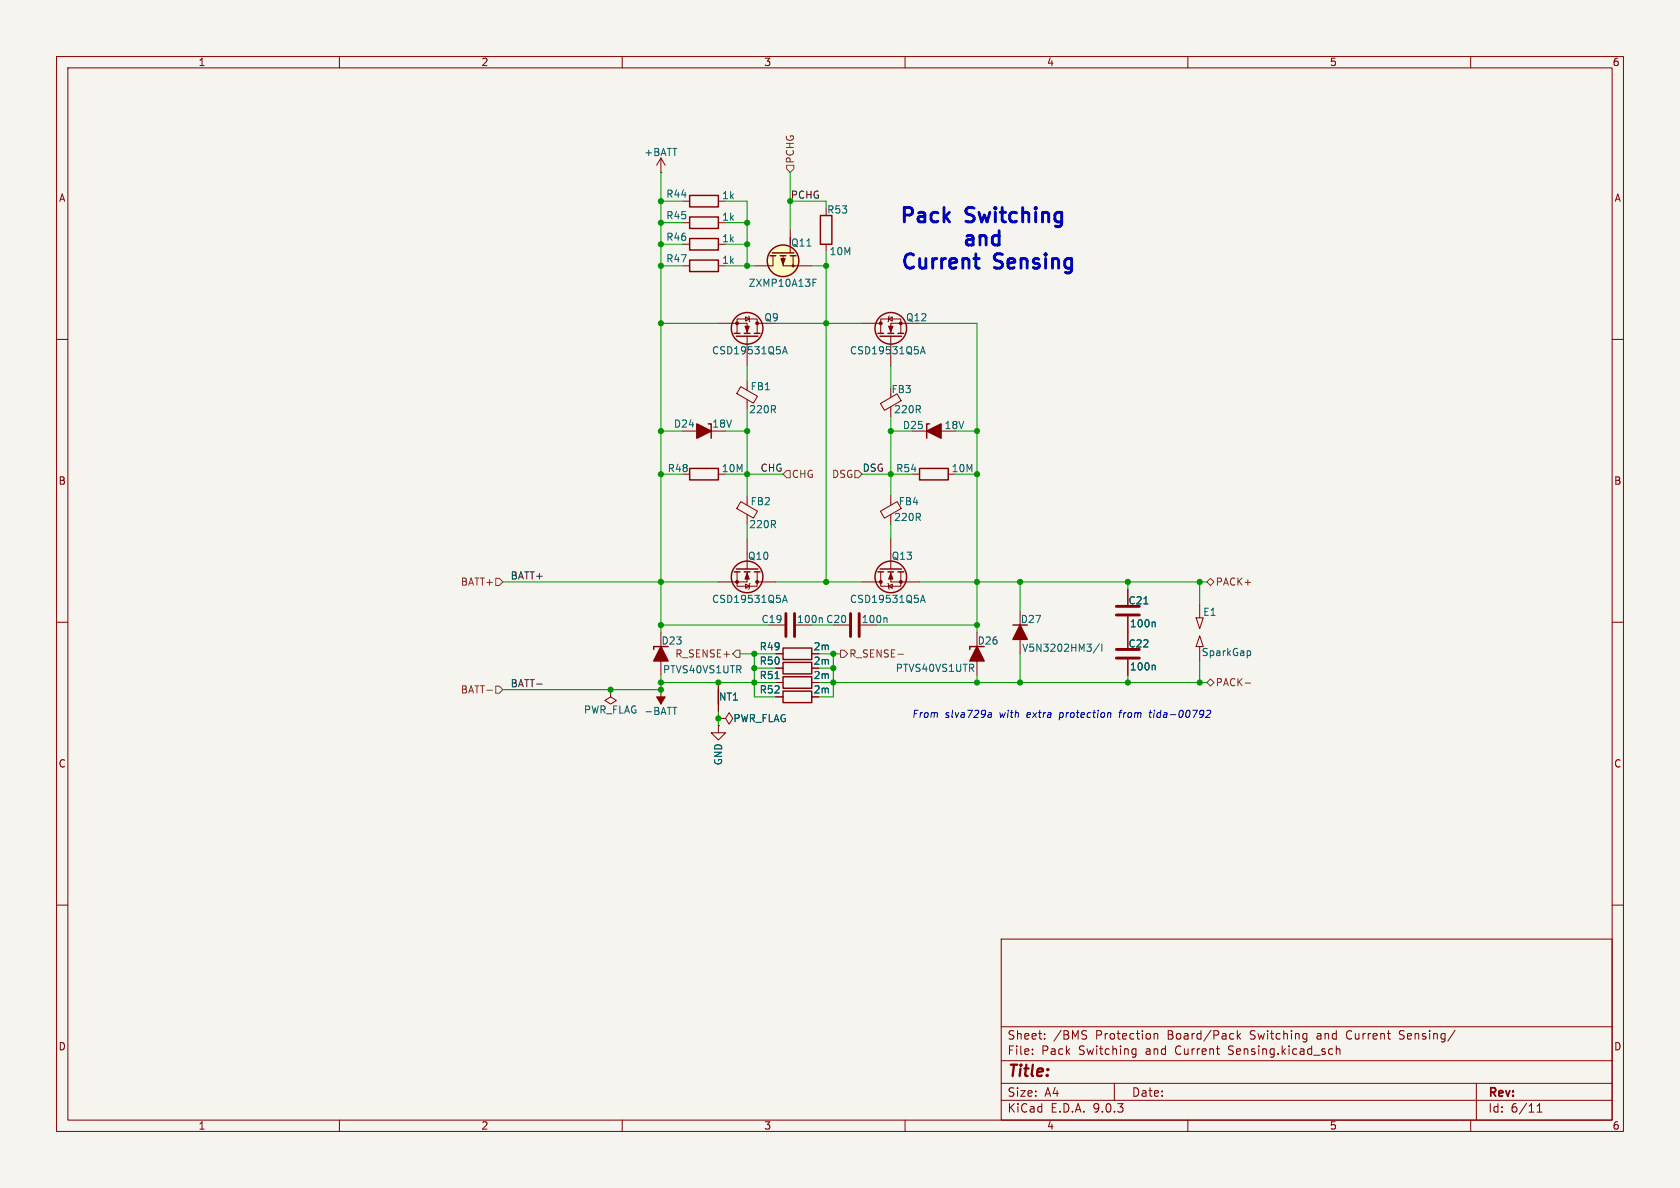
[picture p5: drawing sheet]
<svg xmlns="http://www.w3.org/2000/svg" width="297mm" height="210mm" viewBox="0 0 297 210" stroke-linecap="round" stroke-linejoin="round" font-family="sans-serif">
<path d="M0 0h297v210h-297z" fill="#f5f4ef" stroke="#f5f4ef" stroke-width=".18"/>
<g fill="none" stroke="#840000" stroke-width=".18">
<path d="M10 10h277v190h-277zM12 12h273v186h-273zM60 10v2M110 10v2M160 10v2M210 10v2M260 10v2M116.8 30.5h.1M116.8 27.9v2.6M116.8 27.9l-.7 1.3M116.8 27.9l.8 1.3M120.6 39.4h1.3"/>
<path d="M120.6 35.6h1.3M127 39.4h1.3M127 35.6h1.3M120.6 47h1.3M120.6 43.2h1.3M127 57.2h5.1v1.7M127 47h1.3M127 43.2h1.3M130.3 58.9v-2.5h3.6v2.5M131.8 56l.7 .4-.7 .4zM132.1 59.4v5.4M132.3 55.9l.2 .1v.8l.1 .1"/>
<path d="M133.9 57.2h.7M136.7 45.2v1.8h-3.4M138.4 45.2v1.8h5.1M139.7 40.6v4.1M140.2 45.2v1.8M146 43.2v1.3M152.4 57.2h3.3M155.7 58.9v-2.5h3.6v2.5M157.1 56.4l.6-.4v.8zM157.2 55.9l-.1 .1v.8l-.1 .1M157.5 59.4v5.4M160 57.2h-2.5v1.7"/>
<path d="M10 60h2M120.6 76.2h5.1M131 68.4l2.9 1.7-.7 1.2-2.9-1.7zM132.1 67.3v1.7M132.1 70.6v1.8M155.7 71.3l2.9-1.7 .7 1.2-2.9 1.7zM161.3 76.2h7.6M285 60h2M120.6 83.8h1.3M127 83.8h1.3M131 88.7l2.9 1.7-.7 1.2-2.9-1.7zM132.1 87.6v1.7"/>
<path d="M132.1 91v1.7M132.1 95.3v5.3M155.7 90.4l2.9-1.7 .7 1.2-2.9 1.7zM157.5 87.6v1.7M157.5 95.3v5.3M161.3 83.8h1.3M167.6 83.8h1.3M10 110h2M116.8 111.8v7.6M130.3 101.1v2.5h3.6v-2.5M131.8 103.3l.7 .3-.7 .4zM132.1 101.1v1.8h-5.1"/>
<path d="M132.6 103.1l-.1 .2v.7l-.2 .1M133.9 102.9h3.3M135.9 110.5h2.8M137.2 118.1h1.2M137.2 115.6h1.2M147.3 110.5h2.8M152.4 102.9h3.3M155.7 101.1v2.5h3.6v-2.5M157 103.1l.1 .2v.7l.1 .1M157.1 103.6l.6-.3v.7zM157.5 101.1v1.8h5.1M172.7 111.8v7.6"/>
<path d="M180.3 108v7.6M199.4 104.1v2.8M199.4 109v5.6M199.4 116.6v2.8M211.5 109.2h1.2l-.6 1.9zM212.1 112.4l.6 1.9h-1.2zM212.1 106.7v2.5M285 110h2M107.9 121.9v1.3l1.1 .6-1.1 .7-1-.7 1-.6M107.9 121.9h.1M116.8 121.9h.1M116.8 121.9v2.6"/>
<path d="M127 128.3v1.2h1.3l-1.3 1.3-1.3-1.3h1.3M127 128.3h.1M127 127h1.3l.6-1 .6 1-.6 1-.6-1M127 127h.1M127 120.7v5M137.2 123.2h1.2M137.2 120.7h1.2M10 160h2M177 166h108v32h-108zM285 160h2M60 198v2M110 198v2"/>
<path d="M160 198v2M177 194.5h108M177 191.5h108M177 187.5h108M177 181.5h108M182.5 186.3v.1M182.5 185.5v.1M184.7 183.6v.1M184.7 182.8v.1M191.9 182.2l.2 .1M192 183.1l.1 .2-.1 .3M197 191.5v3"/>
<path d="M200.2 186.3h.6M200.2 185.5h.6M200.8 185.4v1.2l-.3 .3-.3-.1M204 182.7v1M204 182.8l.2-.1 .4 .1 .1 .9M210 198v2M218 182.7l.1 .1M218.1 183.6l-.1 .1M218.7 182.2v1.5M218.9 183.1l.4 .6M219.3 182.7l-.6 .6M230.6 182.7l.4 .1"/>
<path d="M231 182.7v1.2l-.3 .3M231 183.6l-.4 .1M235.5 185.4l.1 .1M235.6 186.3l-.1 .1M236.2 185.5l.3-.1 .3 .1 .1 .9M236.2 184.9v1.5M247.4 183.6l.2 .1M247.5 182.3l-.1 .2 .1 .3M257.2 182.1l-1.2 2M260 198v2M261 191.5v6.5M271.7 196.6h.9"/>
<path d="M271.7 195.5l.5-.4v1.5"/>
</g>
<g fill="none" stroke="#840000" stroke-width=".25">
<path d="M121.9 38.4h5.1v2h-5.1zM121.9 34.5h5.1v2.1h-5.1zM145 38.1h2.1v5.1h-2.1zM121.9 46h5.1v2h-5.1zM121.9 42.2h5.1v2h-5.1zM129.8 58.9h1M130.2 59.4h3.8M131.6 58.9h1M133.3 58.9h1.1M136.1 45.2h1.1M136.5 44.7h3.8M137.9 45.2h1"/>
<path d="M139.7 45.2h1M155.2 58.9h1M155.6 59.4h3.8M157 58.9h1M158.7 58.9h1.1M125.2 74.9h.5v2.6M164.3 74.9h-.5v2.6M121.9 82.8h5.1v2h-5.1zM162.6 82.8h5v2h-5zM118.1 114.3h-2.5v.5M129.8 101.1h1M130.2 100.6h3.8"/>
<path d="M131.6 101.1h1M133.3 101.1h1.1M138.4 117.1h5.1v2h-5.1zM138.4 119.6h5.1v2.1h-5.1zM138.4 114.6h5.1v2h-5.1zM155.2 101.1h1M155.6 100.6h3.8M157 101.1h1M158.7 101.1h1.1M174 114.3h-2.6v.5M179.1 110.5h2.5M127 121.9v2.6"/>
<path d="M138.4 122.2h5.1v2h-5.1z"/>
<circle cx="132.1" cy="58" r="2.79"/>
<circle cx="138.4" cy="46.1" r="2.79"/>
<circle cx="157.5" cy="58" r="2.79"/>
<circle cx="132.1" cy="102" r="2.79"/>
<circle cx="157.5" cy="102" r="2.79"/>
</g>
<g fill="#840000" stroke="#840000" stroke-width=".25">
<path d="M163.8 76.2l2.6-1.3v2.6z"/>
<path d="M116.8 114.3l1.3 2.5h-2.5z"/>
<path d="M172.7 114.3l1.3 2.5h-2.6z"/>
<path d="M180.3 110.5l1.3 2.5h-2.5z"/>
<path d="M123.2 74.9l2.5 1.3-2.5 1.3z"/>
</g>
<g fill="#840000" stroke="#840000" stroke-width=".18">
<path d="M116.1 123.2h1.5l-.8 1.3z"/>
<path d="M131.7 57.7h.8l-.4 1z"/>
<path d="M157.5 101.3l.4 1.1h-.8z"/>
<path d="M132.1 101.3l.4 1.1h-.8z"/>
<path d="M138 45.7h.8l-.4 1z"/>
<path d="M157.1 57.7h.8l-.4 1z"/>
<circle cx="133.9" cy="57.1" r=".25"/>
<circle cx="130.3" cy="57.1" r=".25"/>
<circle cx="155.7" cy="102.9" r=".25"/>
<circle cx="159.3" cy="102.9" r=".25"/>
<circle cx="133.9" cy="102.9" r=".25"/>
<circle cx="130.3" cy="102.9" r=".25"/>
<circle cx="140.2" cy="47" r=".18"/>
<circle cx="155.7" cy="57.1" r=".25"/>
<circle cx="159.3" cy="57.1" r=".25"/>
</g>
<g fill="none" stroke="#006464" stroke-width=".18">
<path d="M143.7 50h.4M143.7 49.3h.6M138.3 62.6l.5-1.3 .4 1.3M138.5 62.2h.6M162.7 62.6l.4-1.3 .5 1.3M162.8 62.2h.6M137 120h.7M138.3 106.5l.5-1.3 .4 1.3M138.5 106.1h.6M156.6 109.2l.2 .2v.7M162.7 106.5l.4-1.3 .5 1.3M162.8 106.1h.6"/>
<path d="M194.4 113.8l-1.1 1.6M194.8 113.9v1.2M202.2 106.8h.7M204 117.6l.2 .2v.6M204 110l.2 .2v.6M220.9 115l.2 .3v.4l-.2 .2M118.9 125h.8"/>
</g>
<path d="M138.9 108.5v4M140.5 108.5v4M150.4 108.5v4M151.9 108.5v4M197.4 116.3h4M197.4 114.8h4M197.4 108.7h4M197.4 107.2h4" fill="none" stroke="#840000" stroke-width=".51"/>
<circle cx="138.4" cy="46.1" r="2.79" fill="#ffffc2" stroke="#ffffc2" stroke-width=".18"/>
<path d="M139.1 29.2h1.2v.6l-.6 .7-.6-.7zM139.1 83.2h.6v1.3h-.6l-.7-.7zM151.1 83.2h.7l.6 .6-.6 .7h-.7zM87.6 102.2h.7l.6 .7-.6 .6h-.7zM130.2 114.9h.6v1.3h-.6l-.7-.6zM148.6 114.9h.6l.7 .7-.7 .6h-.6zM158.7 115.7h1M213.4 102.9l.6-.7 .6 .7-.6 .6zM86.1 122h.9M87.6 121.3h.7l.6 .6-.6 .7h-.7zM214 120l.6 .7-.6 .6-.6-.6zM220.1 120.7h1" fill="none" stroke="#725600" stroke-width=".18"/>
<path d="M94.9 120.9h.9" fill="none" stroke="#0f0f0f" stroke-width=".18"/>
<g fill="none" stroke="#009600" stroke-width=".18">
<path d="M116.8 30.5v81.3M116.8 35.6h3.8M116.8 39.4h3.8M128.3 35.6h3.8v11.4M128.3 39.4h3.8M139.7 35.6h6.3v1.2M139.7 30.5v10.1M116.8 57.2h10.2M116.8 47h3.8M116.8 43.2h3.8M128.3 47h5M128.3 43.2h3.8"/>
<path d="M137.2 57.2h15.2M143.5 47h2.5M146 44.5v58.4M162.6 57.2h10.1v54.6M116.8 76.2h3.8M128.3 76.2h3.8M132.1 64.8v2.5M132.1 72.4v15.2M157.5 76.2h3.8M157.5 64.8v3.8M157.5 73.7v13.9M168.9 76.2h3.8"/>
<path d="M116.8 83.8h3.8M128.3 83.8h10.1M132.1 92.7v2.6M152.4 83.8h8.9M157.5 92.7v2.6M168.9 83.8h3.8M88.9 102.9h38.1M116.8 119.4v2.5h-27.9M116.8 110.5h19.1M130.8 115.6h6.4M133.3 118.1h3.9M133.3 115.6v7.6h3.9"/>
<path d="M137.2 102.9h15.2M143.5 110.5h3.8M144.8 118.1h2.5M144.8 115.6h3.8M147.3 115.6v7.6h-2.5M154.9 110.5h17.8M162.6 102.9h50.8M172.7 119.4v1.3M180.3 102.9v5.1M180.3 115.6v5.1M199.4 102.9v1.2M199.4 119.4v1.3"/>
<path d="M212.1 102.9v3.8M212.1 116.8v3.9M116.8 120.7h20.4M127 125.7v2.6M144.8 120.7h68.6"/>
</g>
<path d="M174.7 126.8h.5M174.8 126h.4v.8M175.3 126.3l-.6 .1M196.1 126l.3 .2-.1 .6M197.8 126h.5M198.1 125.6l-.2 1.2M203.1 126h.5M203.4 125.6l-.2 1 .3 .2M213.3 125.7l.5-.1 .2 .1v.2l-.9 .9h.8" fill="none" stroke="#0000c2" stroke-width=".18"/>
<path d="M172.2 45.7h.9M172.6 47.3l.5 .1" fill="none" stroke="#0000c2" stroke-width=".51"/>
<g fill="#009600" stroke="#009600" stroke-width=".18">
<circle cx="212.1" cy="120.7" r=".46"/>
<circle cx="147.3" cy="115.6" r=".46"/>
<circle cx="147.3" cy="118.1" r=".46"/>
<circle cx="147.3" cy="120.7" r=".46"/>
<circle cx="172.7" cy="110.5" r=".46"/>
<circle cx="180.3" cy="102.9" r=".46"/>
<circle cx="172.7" cy="102.9" r=".46"/>
<circle cx="180.3" cy="120.7" r=".46"/>
<circle cx="199.4" cy="120.7" r=".46"/>
<circle cx="212.1" cy="102.9" r=".46"/>
<circle cx="172.7" cy="120.7" r=".46"/>
<circle cx="199.4" cy="102.9" r=".46"/>
<circle cx="146" cy="47" r=".46"/>
<circle cx="132.1" cy="43.2" r=".46"/>
<circle cx="157.5" cy="76.2" r=".46"/>
<circle cx="172.7" cy="83.8" r=".46"/>
<circle cx="172.7" cy="76.2" r=".46"/>
<circle cx="157.5" cy="83.8" r=".46"/>
<circle cx="139.7" cy="35.6" r=".46"/>
<circle cx="146" cy="57.2" r=".46"/>
<circle cx="146" cy="102.9" r=".46"/>
<circle cx="133.3" cy="115.6" r=".46"/>
<circle cx="132.1" cy="83.8" r=".46"/>
<circle cx="116.8" cy="83.8" r=".46"/>
<circle cx="116.8" cy="57.2" r=".46"/>
<circle cx="116.8" cy="47" r=".46"/>
<circle cx="132.1" cy="47" r=".46"/>
<circle cx="116.8" cy="76.2" r=".46"/>
<circle cx="132.1" cy="76.2" r=".46"/>
<circle cx="116.8" cy="110.5" r=".46"/>
<circle cx="116.8" cy="102.9" r=".46"/>
<circle cx="116.8" cy="121.9" r=".46"/>
<circle cx="116.8" cy="120.7" r=".46"/>
<circle cx="127" cy="120.7" r=".46"/>
<circle cx="133.3" cy="118.1" r=".46"/>
<circle cx="133.3" cy="120.7" r=".46"/>
<circle cx="107.9" cy="121.9" r=".46"/>
<circle cx="127" cy="127" r=".46"/>
<circle cx="116.8" cy="35.6" r=".46"/>
<circle cx="132.1" cy="39.4" r=".46"/>
<circle cx="116.8" cy="43.2" r=".46"/>
<circle cx="116.8" cy="39.4" r=".46"/>
</g>
<g font-size="3.5" fill="#0000c2">
<text x="158.8" y="40.1">Pack</text>
<text x="170.8" y="40.1">Switching</text>
<text x="169.8" y="44.2">and</text>
<text x="158.9" y="48.3">Current</text>
<text x="175.8" y="48.3">Sensing</text>
</g>
<text font-size="2.8" fill="#840000" x="178" y="190.9">Title:</text>
<g font-size="2.1" fill="#840000">
<text x="178" y="184">Sheet:</text>
<text x="186.2" y="184">/BMS</text>
<text x="193.7" y="184">Protection</text>
<text x="206.5" y="184">Board/Pack</text>
<text x="221.3" y="184">Switching</text>
<text x="233.2" y="184">and</text>
<text x="238.6" y="184">Current</text>
<text x="248.1" y="184">Sensing/</text>
<text x="178" y="186.7">File:</text>
<text x="184.1" y="186.7">Pack</text>
<text x="190.7" y="186.7">Switching</text>
<text x="202.7" y="186.7">and</text>
<text x="208.1" y="186.7">Current</text>
<text x="217.6" y="186.7">Sensing.kicad_sch</text>
<text x="178" y="196.9">KiCad</text>
<text x="178" y="194.1">Size:</text>
<text x="184.7" y="194.1">A4</text>
<text x="185.7" y="196.9">E.D.A.</text>
<text x="193.3" y="196.9">9.0.3</text>
<text x="200" y="194.1">Date:</text>
<text x="263" y="194.3">Rev:</text>
<text x="263" y="196.9">Id:</text>
<text x="267.1" y="196.9">6/11</text>
</g>
<g font-size="1.8" fill="#840000">
<text x="35" y="11.9">1</text>
<text x="85" y="11.9">2</text>
<text x="135" y="11.9">3</text>
<text x="185" y="11.9">4</text>
<text x="235" y="11.9">5</text>
<text x="285" y="11.9">6</text>
<text x="10.3" y="35.9">A</text>
<text x="285.3" y="35.9">A</text>
<text x="10.3" y="85.9">B</text>
<text x="285.3" y="85.9">B</text>
<text x="143.7" y="117.7">2m</text>
<text x="143.7" y="115.2">2m</text>
<text x="143.7" y="122.8">2m</text>
<text x="143.7" y="120.2">2m</text>
<text x="10.3" y="135.9">C</text>
<text x="285.3" y="135.9">C</text>
<text x="10.3" y="185.9">D</text>
<text x="285.3" y="185.9">D</text>
<text x="35" y="199.9">1</text>
<text x="85" y="199.9">2</text>
<text x="135" y="199.9">3</text>
<text x="185" y="199.9">4</text>
<text x="235" y="199.9">5</text>
<text x="285" y="199.9">6</text>
</g>
<g font-size="1.8" fill="#006464">
<text x="113.8" y="27.8">+BATT</text>
<text x="117.7" y="35.2">R44</text>
<text x="127.6" y="35.4">1k</text>
<text x="117.7" y="39">R45</text>
<text x="127.6" y="39.2">1k</text>
<text x="146.1" y="37.9">R53</text>
<text x="117.7" y="46.6">R47</text>
<text x="117.7" y="42.8">R46</text>
<text x="127.6" y="46.8">1k</text>
<text x="127.6" y="43">1k</text>
<text x="139.8" y="43.8">Q11</text>
<text x="146.6" y="45.3">10M</text>
<text x="132.3" y="50.9">ZXMP10A13F</text>
<text x="135" y="57">Q9</text>
<text x="160.1" y="57">Q12</text>
<text x="125.8" y="62.8">CSD19531Q5A</text>
<text x="150.2" y="62.8">CSD19531Q5A</text>
<text x="132.6" y="69.2">FB1</text>
<text x="157.5" y="69.7">FB3</text>
<text x="119" y="75.8">D24</text>
<text x="125.8" y="75.8">18V</text>
<text x="132.3" y="73.3">220R</text>
<text x="158" y="73.3">220R</text>
<text x="159.5" y="76">D25</text>
<text x="166.9" y="76">18V</text>
<text x="117.9" y="83.7">R48</text>
<text x="127.5" y="83.7">10M</text>
<text x="158.3" y="83.7">R54</text>
<text x="168.1" y="83.7">10M</text>
<text x="132.6" y="89.5">FB2</text>
<text x="158.8" y="89.5">FB4</text>
<text x="132.3" y="93.6">220R</text>
<text x="158" y="92.3">220R</text>
<text x="132.1" y="99.2">Q10</text>
<text x="157.5" y="99.2">Q13</text>
<text x="125.8" y="106.8">CSD19531Q5A</text>
<text x="150.2" y="106.8">CSD19531Q5A</text>
<text x="199.4" y="107">C21</text>
<text x="134.5" y="110.3">C19</text>
<text x="140.8" y="110.3">100n C20</text>
<text x="152.2" y="110.3">100n</text>
<text x="180.3" y="110.3">D27</text>
<text x="199.7" y="111.1">100n</text>
<text x="212.6" y="109.1">E1</text>
<text x="116.8" y="114.1">D23</text>
<text x="117.1" y="119.2">PTVS40VS1UTR</text>
<text x="134.2" y="117.7">R50</text>
<text x="134.2" y="115.2">R49</text>
<text x="158.3" y="119">PTVS40VS1UTR</text>
<text x="172.7" y="114.1">D26</text>
<text x="180.6" y="115.4">V5N3202HM3/I</text>
<text x="199.4" y="114.7">C22</text>
<text x="199.7" y="118.7">100n</text>
<text x="212.4" y="116.2">SparkGap</text>
<text x="127" y="124.1">NT1</text>
<text x="134.2" y="122.8">R52</text>
<text x="134.2" y="120.2">R51</text>
<text x="103.1" y="126.3">PWR_FLAG -BATT</text>
<text x="129.5" y="127.9">PWR_FLAG</text>
<text x="127.9" y="135.4" transform="rotate(-90 127.9 135.4)">GND</text>
</g>
<g font-size="1.8" fill="#725600">
<text x="140.6" y="29" transform="rotate(-90 140.6 29)">PCHG</text>
<text x="139.9" y="84.7">CHG</text>
<text x="147" y="84.7">DSG</text>
<text x="81.4" y="103.7">BATT+</text>
<text x="214.8" y="103.7">PACK+</text>
<text x="119.3" y="116.4">R_SENSE+</text>
<text x="150.1" y="116.4">R_SENSE-</text>
<text x="81.4" y="122.8">BATT-</text>
<text x="214.8" y="121.5">PACK-</text>
</g>
<g font-size="1.8" fill="#0f0f0f">
<text x="139.7" y="35.2">PCHG</text>
<text x="134.4" y="83.5">CHG</text>
<text x="152.4" y="83.5">DSG</text>
<text x="90.2" y="102.5">BATT+</text>
<text x="90.2" y="121.6">BATT-</text>
</g>
<g font-size="1.8" fill="#0000c2">
<text x="161.1" y="127.1">From</text>
<text x="167" y="127.1">slva729a</text>
<text x="176.8" y="127.1">with</text>
<text x="181.8" y="127.1">extra</text>
<text x="187.7" y="127.1">protection</text>
<text x="198.5" y="127.1">from</text>
<text x="204" y="127.1">tida-00792</text>
</g>
</svg>
